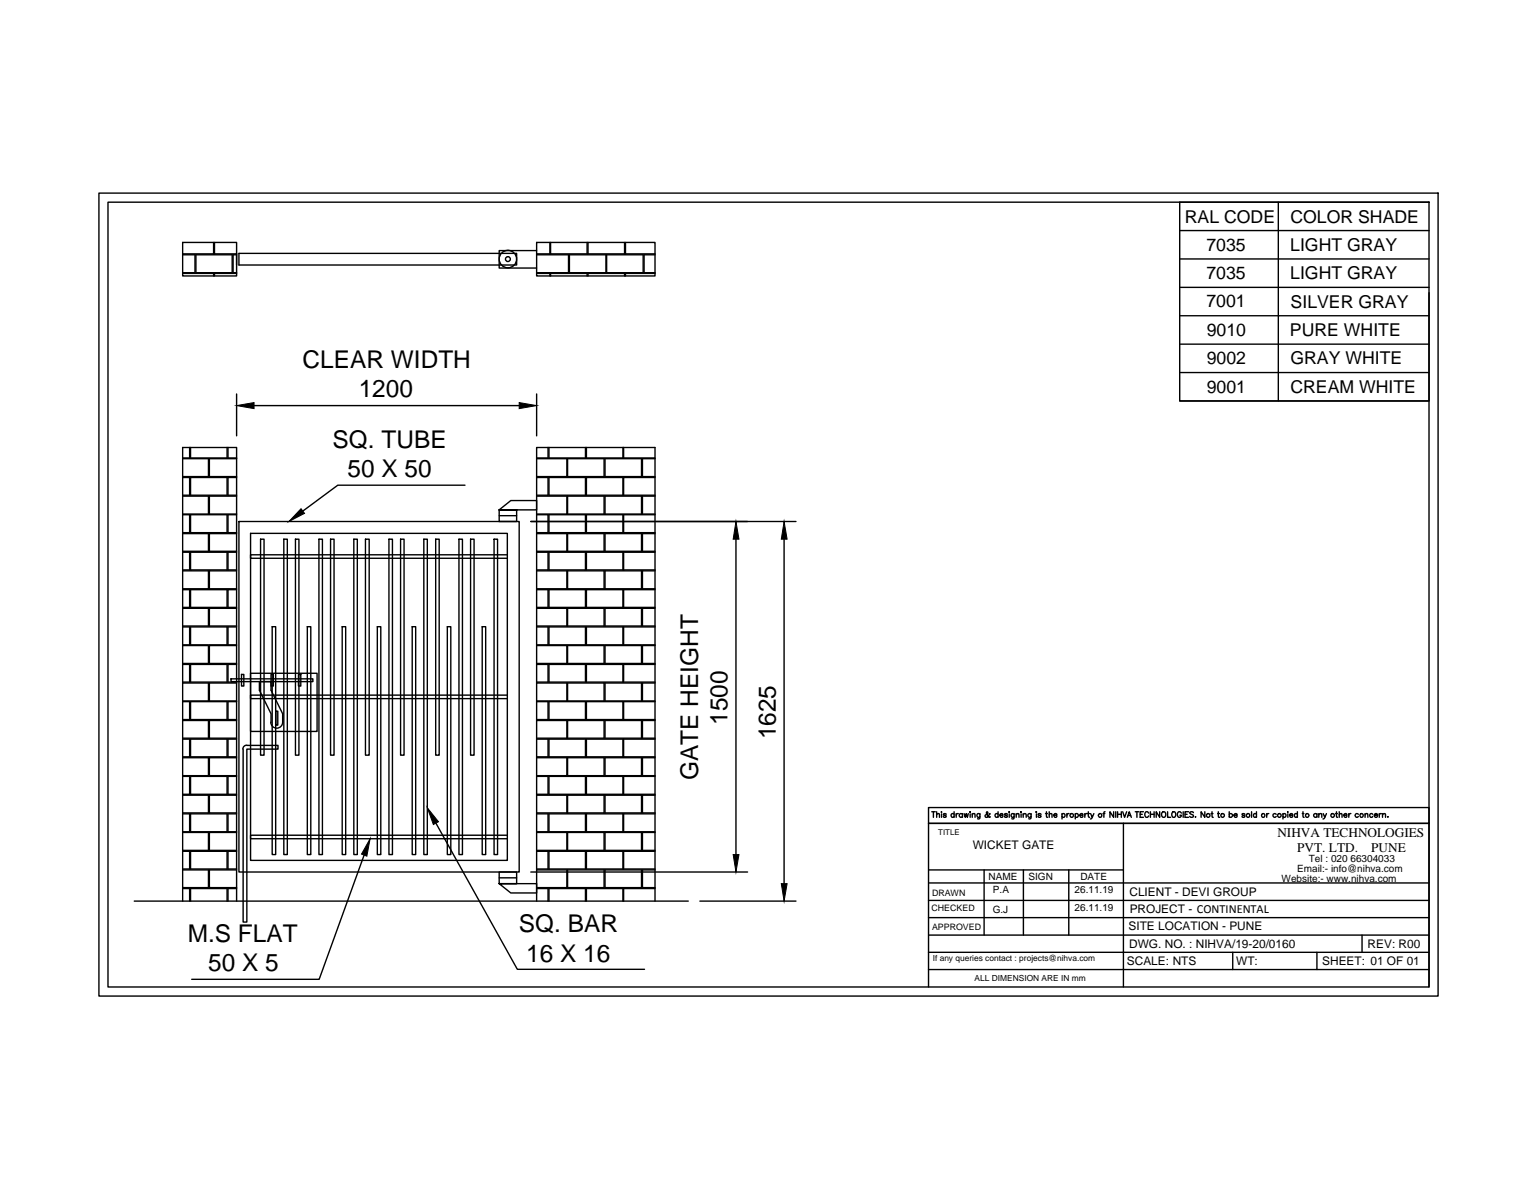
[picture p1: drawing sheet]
<svg xmlns="http://www.w3.org/2000/svg" width="279mm" height="216mm" viewBox="0 0 279 216" stroke-linecap="round" stroke-linejoin="round" font-family="sans-serif">
<!-- layer: 0 -->
<g fill="none" stroke="#000" stroke-width=".25">
<path d="M18 35.1h243.8v146.1h-243.8zM19.7 36.8h240.4v142.7h-240.4zM232.7 36.8v36.1M260.1 36.8h-45.4v36.1h45.4v-19.7M33.2 44.1h9.9v6.1h-9.9zM33.2 46.3h2.3v3.3h-2.3M33.2 49.7h5.7v.5M35.7 46.3h6.6v3.3h-6.6zM38.9 44.1v2.1h-5.7M39 44.1v2.1h4.1M43.1 46.1v2.1M43.1 46.3h-.7v3.3h.7"/>
<path d="M43.1 49.7h-4.1v.5M43.5 46.1h50.5v2.1h-50.5zM97.7 44.1h21.5v6.1h-21.5zM97.7 45.6h-6.8v3.2h6.8M97.7 46.3h5.8v3.3h-5.8M97.7 49.7h2.4v.5M100.1 44.1v2.1h-2.4M100.2 50.2v-.5h6.7v.5M100.2 44.1v2.1h6.7v-2.1M103.6 46.3h6.7v3.3h-6.7zM107 50.2v-.5h6.7v.5M107 44.1v2.1h6.7v-2.1"/>
<path d="M110.4 46.3h6.7v3.3h-6.7zM113.8 44.1v2.1h5.4M119.2 46.3h-2v3.3h2M119.2 49.7h-5.4v.5M214.7 57.4h45.4M214.7 47.1h45.4M214.7 41.9h45.4M214.7 52.3h45.4M43.1 71.7v7.6M46.2 73.8h48.3M97.7 71.7v7.6M214.7 72.9h45.4"/>
<path d="M214.7 67.8h45.4M214.7 62.6h45.4M33.2 83.4h4.7v3.3h-4.7M33.2 86.9h1.3v3.2h-1.3M33.2 90.2h4.7v3.3h-4.7M33.2 93.6h1.3v3.3h-1.3M33.2 97.1h4.7v3.2h-4.7M34.5 81.4v1.9h-1.3M34.7 86.9h6.6v3.2h-6.6zM34.7 93.6h6.6v3.3h-6.6zM34.7 81.4v1.9h6.6v-1.9M41.5 81.4v1.9h1.6"/>
<path d="M43.1 83.4h-5v3.3h5M43.1 86.9h-1.6v3.2h1.6M43.1 90.2h-5v3.3h5M43.1 93.6h-1.6v3.3h1.6M43.1 97.1h-5v3.2h5M43.5 94.9h51v63.7h-51zM45.6 97h46.7v59.5h-46.7zM84.6 88.3h-23.1l-6.4 4.6M90.9 92.7v2.2h3.1v-2.2h-3.1l2.1-1.7h4.7v1.7zM90.9 93.8h3.1M96.6 94.9h48.3M97.7 83.4h5.5v3.3h-5.5"/>
<path d="M97.7 86.9h2.1v3.2h-2.1M97.7 90.2h5.5v3.3h-5.5M97.7 93.6h2.1v3.3h-2.1M97.7 97.1h5.5v3.2h-5.5M99.8 81.4v1.9h-2.1M99.9 86.9h6.7v3.2h-6.7zM99.9 93.6h6.7v3.3h-6.7zM99.9 81.4v1.9h6.7v-1.9M103.3 83.4h6.7v3.3h-6.7zM103.3 90.2h6.7v3.3h-6.7zM103.3 97.1h6.7v3.2h-6.7zM106.7 86.9h6.7v3.2h-6.7z"/>
<path d="M106.7 93.6h6.7v3.3h-6.7zM106.7 81.4v1.9h6.7v-1.9M110.1 83.4h6.7v3.3h-6.7zM110.1 90.2h6.7v3.3h-6.7zM110.1 97.1h6.7v3.2h-6.7zM113.5 81.4v1.9h5.7M119.2 83.4h-2.3v3.3h2.3M119.2 86.9h-5.7v3.2h5.7M119.2 90.2h-2.3v3.3h2.3M119.2 93.6h-5.7v3.3h5.7M119.2 97.1h-2.3v3.2h2.3M134 98.1v57.3"/>
<path d="M142.7 98.1v62.6M33.2 100.4h1.3v3.3h-1.3M33.2 103.8h4.7v3.3h-4.7M33.2 107.3h1.3v3.2h-1.3M33.2 110.6h4.7v3.3h-4.7M33.2 114h1.3v3.3h-1.3M33.2 117.4h4.7v3.3h-4.7M34.7 100.4h6.6v3.3h-6.6zM34.7 107.3h6.6v3.2h-6.6zM34.7 114h6.6v3.3h-6.6zM43.1 100.4h-1.6v3.3h1.6M43.1 103.8h-5v3.3h5"/>
<path d="M43.1 107.3h-1.6v3.2h1.6M43.1 110.6h-5v3.3h5M43.1 114h-1.6v3.3h1.6M43.1 117.4h-5v3.3h5M97.7 100.4h2.1v3.3h-2.1M97.7 103.8h5.5v3.3h-5.5M97.7 107.3h2.1v3.2h-2.1M97.7 110.6h5.5v3.3h-5.5M97.7 114h2.1v3.3h-2.1M97.7 117.4h5.5v3.3h-5.5M99.9 100.4h6.7v3.3h-6.7zM99.9 107.3h6.7v3.2h-6.7z"/>
<path d="M99.9 114h6.7v3.3h-6.7zM103.3 103.8h6.7v3.3h-6.7zM103.3 110.6h6.7v3.3h-6.7zM103.3 117.4h6.7v3.3h-6.7zM106.7 100.4h6.7v3.3h-6.7zM106.7 107.3h6.7v3.2h-6.7zM106.7 114h6.7v3.3h-6.7zM110.1 103.8h6.7v3.3h-6.7zM110.1 110.6h6.7v3.3h-6.7zM110.1 117.4h6.7v3.3h-6.7zM119.2 100.4h-5.7v3.3h5.7M119.2 103.8h-2.3v3.3h2.3"/>
<path d="M119.2 107.3h-5.7v3.2h5.7M119.2 110.6h-2.3v3.3h2.3M119.2 114h-5.7v3.3h5.7M119.2 117.4h-2.3v3.3h2.3M33.2 120.8h1.3v3.3h-1.3M33.2 124.2h4.7v3.3h-4.7M33.2 127.6h1.3v3.3h-1.3M33.2 131h4.7v3.3h-4.7M33.2 134.4h1.3v3.3h-1.3M33.2 137.8h4.7v3.3h-4.7M34.7 120.8h6.6v3.3h-6.6zM34.7 127.6h6.6v3.3h-6.6z"/>
<path d="M34.7 134.4h6.6v3.3h-6.6zM42.1 123.5h14.9v.5h-14.9zM43.1 120.8h-1.6v3.3h1.6M43.1 124.2h-5v3.3h5M43.1 127.6h-1.6v3.3h1.6M43.1 131h-5v3.3h5M43.1 134.4h-1.6v3.3h1.6M43.1 137.8h-5v3.3h5M44 122.7h.4v2.1h-.4zM44.4 135.7l.5-.2 5.7 .1v.7h-5.7v31.4h-.6l-.1-31.5zM45.6 122.5h12.1v10.5h-12.1zM49.3 131.4a1.08 1.08 0 0 0 1.1 1 1.08 1.08 0 0 0 1-1v-1.6l-2.1-4.3v-1.5h-2.1v1.5l2.1 4.3v1.6"/>
<path d="M49.3 122.7h.5v2.1h-.5zM50.2 129.4h.4v2.5h-.4zM54.3 122.7h.5v2.1h-.5zM97.7 120.8h2.1v3.3h-2.1M97.7 124.2h5.5v3.3h-5.5M97.7 127.6h2.1v3.3h-2.1M97.7 131h5.5v3.3h-5.5M97.7 134.4h2.1v3.3h-2.1M97.7 137.8h5.5v3.3h-5.5M99.9 120.8h6.7v3.3h-6.7zM99.9 127.6h6.7v3.3h-6.7zM99.9 134.4h6.7v3.3h-6.7z"/>
<path d="M103.3 124.2h6.7v3.3h-6.7zM103.3 131h6.7v3.3h-6.7zM103.3 137.8h6.7v3.3h-6.7zM106.7 120.8h6.7v3.3h-6.7zM106.7 127.6h6.7v3.3h-6.7zM106.7 134.4h6.7v3.3h-6.7zM110.1 124.2h6.7v3.3h-6.7zM110.1 131h6.7v3.3h-6.7zM110.1 137.8h6.7v3.3h-6.7zM119.2 120.8h-5.7v3.3h5.7M119.2 124.2h-2.3v3.3h2.3M119.2 127.6h-5.7v3.3h5.7"/>
<path d="M119.2 131h-2.3v3.3h2.3M119.2 134.4h-5.7v3.3h5.7M119.2 137.8h-2.3v3.3h2.3M33.2 141.2h1.3v3.3h-1.3M33.2 144.6h4.7v3.3h-4.7M33.2 148h1.3v3.3h-1.3M33.2 151.4h4.7v3.3h-4.7M33.2 154.8h1.3v3.3h-1.3M33.2 158.2h4.7v3.2h-4.7M34.7 141.2h6.6v3.3h-6.6zM34.7 148h6.6v3.3h-6.6zM34.7 154.8h6.6v3.3h-6.6z"/>
<path d="M43.1 141.2h-1.6v3.3h1.6M43.1 144.6h-5v3.3h5M43.1 148h-1.6v3.3h1.6M43.1 151.4h-5v3.3h5M43.1 154.8h-1.6v3.3h1.6M43.1 158.2h-5v3.2h5M66.3 155.6l-8.2 22.5h-23.2M79.3 149.7l14.9 26.6h23.1M90.9 158.6v2.1h6.8v1.7h-4.7l-2.1-1.7h3.1v-2.1zM90.9 159.7h3.1M96.6 158.6h39.5M97.7 141.2h2.1v3.3h-2.1"/>
<path d="M97.7 144.6h5.5v3.3h-5.5M97.7 148h2.1v3.3h-2.1M97.7 151.4h5.5v3.3h-5.5M97.7 154.8h2.1v3.3h-2.1M97.7 158.2h5.5v3.2h-5.5M99.9 141.2h6.7v3.3h-6.7zM99.9 148h6.7v3.3h-6.7zM99.9 154.8h6.7v3.3h-6.7zM103.3 144.6h6.7v3.3h-6.7zM103.3 151.4h6.7v3.3h-6.7zM103.3 158.2h6.7v3.2h-6.7zM106.7 141.2h6.7v3.3h-6.7z"/>
<path d="M106.7 148h6.7v3.3h-6.7zM106.7 154.8h6.7v3.3h-6.7zM110.1 144.6h6.7v3.3h-6.7zM110.1 151.4h6.7v3.3h-6.7zM110.1 158.2h6.7v3.2h-6.7zM119.2 141.2h-5.7v3.3h5.7M119.2 144.6h-2.3v3.3h2.3M119.2 148h-5.7v3.3h5.7M119.2 151.4h-2.3v3.3h2.3M119.2 154.8h-5.7v3.3h5.7M119.2 158.2h-2.3v3.2h2.3M169 158.2h35.5"/>
<path d="M169.6 147.6h.6M169.9 147.6v1.1M170.5 148.2l.2-.2h.3v.7M170.5 147.6v1.1M171.3 147.7l.1 .1zM171.4 148v.7M172.2 148.1l-.2-.1-.3 .1 .1 .1 .4 .2v.2l-.3 .1-.2-.2M173.7 148.1a.31 .31 0 0 0-.5 0 .31 .31 0 0 0 0 .4 .31 .31 0 0 0 .5 0M173.7 147.6v1.1M174 148v.7M174.4 148h-.2l-.2 .3M175.2 148.1a.33 .33 0 0 0-.5 0 .33 .33 0 0 0 0 .4 .33 .33 0 0 0 .5 0"/>
<path d="M175.2 148v.7M175.5 148l.2 .7 .2-.7 .2 .7 .1-.7M176.6 147.6v.2zM176.6 148v.7M177 148.2l.2-.2h.2l.1 .7M177 148v.7M178.4 148l-.1 .9h-.4M178.4 148.1a.31 .31 0 0 0-.5 0 .31 .31 0 0 0 0 .4 .31 .31 0 0 0 .5 0M179.1 158.2v11.9M180.2 148.1l-.1-.1a.71 .71 0 0 1-.7 .6l-.1-.3 .5-.4v-.2h-.2a.93 .93 0 0 0 .6 1v-.2M181.7 148.1a.31 .31 0 0 0-.5 0 .31 .31 0 0 0 0 .4 .31 .31 0 0 0 .5 0M181.7 147.6v1.1"/>
<path d="M182 148.3h.6l-.1-.2a.31 .31 0 0 0-.4 0 .31 .31 0 0 0 0 .4 .31 .31 0 0 0 .5 0M183.4 148.1l-.2-.1-.3 .1v.1l.4 .2v.2h-.4v-.1M183.7 147.6v.2zM183.7 148v.7M184.6 148l-.1 .9h-.3M184.6 148.1a.31 .31 0 0 0-.5 0 .31 .31 0 0 0 0 .4 .31 .31 0 0 0 .5 0M185 148.2l.2-.2h.2l.1 .7M185 148v.7M185.9 147.6v.2zM185.9 148v.7M186.2 148.2l.3-.2h.2l.1 .7M186.2 148v.7"/>
<path d="M186.3 158.2v11.9M187.7 148l-.1 .9h-.3M187.7 148.1a.33 .33 0 0 0-.5 0 .33 .33 0 0 0 0 .4 .33 .33 0 0 0 .5 0M188.6 147.7h.1zM188.7 148v.7M189.5 148.1l-.2-.1-.4 .1 .6 .3-.1 .2h-.4l-.1-.1M190.3 148h.3M190.5 147.6v.8l.2 .3M191 148.2l.2-.2h.2l.1 .7M191 147.6v1.1M191.8 148.3h.6l-.1-.2a.31 .31 0 0 0-.4 0 .31 .31 0 0 0 0 .4 .31 .31 0 0 0 .5 0M193.3 148.1a.31 .31 0 0 1 .5 0 .31 .31 0 0 1 0 .4 .31 .31 0 0 1-.5 0"/>
<path d="M193.3 148v1M194.2 148v.7M194.5 158.2v11.9M194.6 148h-.3l-.1 .3M195.7 148.1a.31 .31 0 0 1 .5 0 .31 .31 0 0 1 0 .4 .31 .31 0 0 1-.5 0M195.7 148v1M196.6 148.3h.5v-.2a.31 .31 0 0 0-.5 0 .31 .31 0 0 0 .1 .4 .31 .31 0 0 0 .4 0M197.5 148v.7M197.8 148h-.2l-.1 .3M198 148h.3M198.1 147.6v.8l.2 .3M198.5 148l.3 .7 .3-.7"/>
<path d="M198.8 148.7l-.3 .3M200.8 148h.3M201.1 147.6l-.2 .3v.8M202.7 147.6v1.1l-.7-1.1v1.1M203.1 147.6v1.1M203.4 147.6v1.1M203.4 148.1h.7M204.1 147.6v1.1M204.4 147.6l.3 1.1 .4-1.1M204.5 149.8v29.7M205.2 148.7l.3-1.1 .4 1.1M205.3 148.3h.5"/>
<path d="M206.6 147.6h.7M206.9 147.6v1.1M207.5 148.1h.4M208.1 147.6h-.6v1.1h.6M209.1 147.9a.37 .37 0 0 0-.4-.3 .37 .37 0 0 0-.3 .4v.3a.37 .37 0 0 0 .3 .4 .37 .37 0 0 0 .4-.3M209.4 148.1h.7M209.4 147.6v1.1M210.1 147.6v1.1M211.1 147.6v1.1l-.6-1.1v1.1M211.5 147.8l.1-.1a.47 .47 0 0 1 .6 .5 .47 .47 0 0 1-.6 .4l-.2-.3zM212.5 147.6v1.1h.6M213.5 147.7a.47 .47 0 0 1 .5 .5 .47 .47 0 0 1-.5 .4l-.2-.3z"/>
<path d="M215 147.9a.37 .37 0 0 0-.4-.3 .37 .37 0 0 0-.3 .4v.3a.36 .36 0 0 0 .4 .4 .36 .36 0 0 0 .3-.4h-.2M215.4 147.6v1.1M215.7 148.1h.4M216.3 147.6h-.6v1.1h.6M217.2 147.8l-.2-.2-.5 .2 .2 .2 .5 .3-.1 .3-.3 .1-.3-.2M217.6 148.5v.2zM219.3 147.6v1.1l-.7-1.1v1.1M220.4 148h.4M220.6 147.6v.8l.2 .3M221.6 148h.4M221.8 147.6v1l.2 .1M223.7 148.1a.33 .33 0 0 1 .5 0 .33 .33 0 0 1 0 .4 .33 .33 0 0 1-.5 0"/>
<path d="M223.7 147.6v1.1M224.6 148.3h.6l-.1-.2a.34 .34 0 0 0-.5 .2 .34 .34 0 0 0 .5 .3l.1-.1M226.6 148.1l-.2-.1-.3 .1v.1l.4 .2v.2l-.3 .1-.1-.2M227.8 147.6v1.1M228.7 148.1a.31 .31 0 0 0-.5 0 .31 .31 0 0 0 0 .4 .31 .31 0 0 0 .5 0M228.7 147.6v1.1M230.6 148v.7M230.9 148h-.2l-.1 .3M232.3 148.1a.33 .33 0 0 0-.5 0 .33 .33 0 0 0 0 .4 .33 .33 0 0 0 .5 0M233.5 148.1a.31 .31 0 0 1 .5 0 .31 .31 0 0 1 0 .4 .31 .31 0 0 1-.5 0M233.5 148v1M234.4 147.6v.2z"/>
<path d="M234.4 148v.7M234.8 148.3h.5v-.2a.31 .31 0 0 0-.5 0 .31 .31 0 0 0 .1 .4 .31 .31 0 0 0 .4 0M236.1 148.1a.31 .31 0 0 0-.4 0 .31 .31 0 0 0 0 .4 .31 .31 0 0 0 .4 0M236.1 147.6v1.1M237 148h.3M237.2 147.6v.8l.2 .3M239.7 148.1a.33 .33 0 0 0-.5 0 .33 .33 0 0 0 0 .4 .33 .33 0 0 0 .5 0M239.7 148v.7M240 148.2l.3-.2h.3v.7M240 148v.7M240.8 148l.3 .7 .3-.7M241.1 148.7l-.3 .3"/>
<path d="M243.1 148h.3M243.3 147.6v.8l.2 .3M243.8 148.2l.1-.2h.3l.1 .7M243.8 147.6v1.1M244.6 148.3h.6l-.1-.2a.31 .31 0 0 0-.4 0 .31 .31 0 0 0 0 .4 .31 .31 0 0 0 .5 0M245.5 148v.7M245.9 148h-.3l-.1 .3M247.2 148.1a.34 .34 0 0 0-.4 0 .34 .34 0 0 0-.1 .4 .34 .34 0 0 0 .5 .1v-.1M248.5 148.2l.2-.2h.2l.1 .7M248.5 148v.7M249.9 148.1a.31 .31 0 0 0-.5 0 .31 .31 0 0 0 0 .4 .31 .31 0 0 0 .5 0M250.2 148.3h.5v-.2a.31 .31 0 0 0-.5 0 .31 .31 0 0 0 .1 .4 .31 .31 0 0 0 .4 0"/>
<path d="M251.1 148v.7M251.4 148h-.2l-.1 .3M251.6 148.2l.3-.2h.3v.7M251.6 148v.7M252.6 148.5v.2zM24.4 163.9h100.9M33.2 163.9v-82.5h9.9v82.5M33.2 161.6h1.3v2.3M34.7 163.9v-2.3h6.6v2.3M43.1 161.6h-1.6v2.3M97.7 163.9v-82.5h21.5v82.5M97.7 161.6h2.1v2.3"/>
<path d="M99.9 163.9v-2.3h6.7v2.3M106.7 163.9v-2.3h6.7v2.3M119.2 161.6h-5.7v2.3M127.4 163.9h17.5M169 179.5v-29.7h91.1h-91.1v-2.9h91.1v32.6M169 170.1h91.1M169 166.9h91.1M169 163.8h91.1M169 160.6h91.1M169 173.2h91.1M169 176.3h91.1M224.4 173.2v3.1"/>
<path d="M239.7 173.2v3.1M247.9 170.1v3.1"/>
<circle cx="92.4" cy="47.1" r="1.59"/>
<circle cx="92.4" cy="47.1" r=".44"/>
<circle cx="195.1" cy="148.3" r=".32"/>
<circle cx="200.3" cy="148.3" r=".32"/>
<circle cx="219.9" cy="148.3" r=".33"/>
<circle cx="222.5" cy="148.3" r=".33"/>
<circle cx="227.2" cy="148.3" r=".32"/>
<circle cx="229.9" cy="148.3" r=".32"/>
<circle cx="232.9" cy="148.3" r=".33"/>
<circle cx="237.9" cy="148.3" r=".32"/>
<circle cx="242.6" cy="148.3" r=".33"/>
<circle cx="247.8" cy="148.3" r=".32"/>
</g>
<!-- layer: A-M.S. -->
<g fill="none" stroke="#000" stroke-width=".25">
<path d="M47.4 98.1h.7v39.3h-.7zM51.7 98.1h.6v57.3h-.6zM53.8 98.1h.6v39.3h-.6zM58.1 98.1h.6v57.3h-.6zM60.2 98.1h.6v39.3h-.6zM64.4 98.1h.6v57.3h-.6zM66.5 98.1h.7v39.3h-.7zM70.8 98.1h.6v57.3h-.6zM72.9 98.1h.6v39.3h-.6zM77.1 98.1h.7v57.3h-.7zM79.3 98.1h.6v39.3h-.6zM83.5 98.1h.7v57.3h-.7z"/>
<path d="M85.7 98.1h.6v39.3h-.6zM89.9 98.1h.7v57.3h-.7zM49.5 114h.7v41.4h-.7zM55.9 114h.7v41.4h-.7zM62.3 114h.6v41.4h-.6zM68.7 114h.6v41.4h-.6zM75 114h.7v41.4h-.7zM81.4 114h.7v41.4h-.7zM87.8 114h.6v41.4h-.6zM92.3 100.9h-46.7v.6h46.7M92.3 126.4h-46.7v.7h46.7M92.3 151.9h-46.7v.7h46.7"/>
</g>
<!-- layer: 0 -->
<path d="M43.1 73.8l3.1-.6v1.1zM94.5 73.2l3.2 .6-3.2 .5zM54.8 92.5l.6 .9-2.8 1.5zM134 94.9l.5 3.2h-1.1zM142.7 94.9l.6 3.2h-1.1zM67.4 152.6l-.6 3.1-1-.4zM77.8 146.9l2 2.6-.9 .5zM133.4 155.4h1.1l-.5 3.2zM142.2 160.7h1.1l-.6 3.2z" fill="#000" stroke="#000" stroke-width=".18"/>
<g font-size="4.4">
<text x="55.1" y="66.9">CLEAR WIDTH</text>
<text x="65.3" y="72.2">1200</text>
<text x="60.6" y="81.5">SQ. TUBE</text>
<text x="63.3" y="86.8">50 X 50</text>
<text x="132.4" y="131.8" transform="rotate(-90 132.4 131.8)">1500</text>
<text x="141.2" y="134.5" transform="rotate(-90 141.2 134.5)">1625</text>
<text x="127.1" y="141.9" transform="rotate(-90 127.1 141.9)">GATE HEIGHT</text>
<text x="34.2" y="171.4">M.S FLAT</text>
<text x="94.5" y="169.6">SQ. BAR</text>
<text x="37.9" y="176.7">50 X 5</text>
<text x="95.8" y="174.9">16 X 16</text>
</g>
<g font-size="3.2">
<text x="215.7" y="40.5">RAL CODE</text>
<text x="234.9" y="40.5">COLOR SHADE</text>
<text x="219.6" y="45.6">7035</text>
<text x="234.8" y="45.6">LIGHT GRAY</text>
<text x="219.6" y="50.7">7035</text>
<text x="234.8" y="50.8">LIGHT GRAY</text>
<text x="219.6" y="55.9">7001</text>
<text x="234.9" y="56">SILVER GRAY</text>
<text x="219.6" y="61.1">9010</text>
<text x="234.8" y="61.1">PURE WHITE</text>
<text x="219.6" y="71.4">9001</text>
<text x="219.6" y="66.2">9002</text>
<text x="234.9" y="71.4">CREAM WHITE</text>
<text x="234.9" y="66.3">GRAY WHITE</text>
</g>
<g font-size="2.4">
<text x="232.5" y="152.3">NIHVA TECHNOLOGIES</text>
<text x="236.1" y="155.1">PVT. LTD.</text>
<text x="249.6" y="155.1">PUNE</text>
</g>
<g font-size="2.2">
<text x="177.1" y="154.4">WICKET GATE</text>
<text x="205.6" y="163">CLIENT - DEVI GROUP</text>
<text x="205.6" y="166.1">PROJECT - CONTINENTAL</text>
<text x="205.4" y="169.2">SITE LOCATION - PUNE</text>
<text x="205.5" y="172.4">DWG. NO. : NIHVA/19-20/0160</text>
<text x="248.9" y="172.4">REV: R00</text>
<text x="205.1" y="175.5">SCALE: NTS</text>
<text x="225" y="175.5">WT:</text>
<text x="240.7" y="175.5">SHEET: 01 OF 01</text>
</g>
<g font-size="1.8">
<text x="179.9" y="160.1">NAME</text>
<text x="187.2" y="160.1">SIGN</text>
<text x="196.7" y="160.1">DATE</text>
<text x="233.3" y="160.4">Website:- www.nihva.com</text>
<text x="236.1" y="158.7">Email:- info@nihva.com</text>
<text x="238.2" y="156.9">Tel : 020 66304033</text>
<text x="180.7" y="166">G.J</text>
<text x="180.7" y="162.5">P.A</text>
<text x="195.6" y="162.5">26.11.19</text>
<text x="195.6" y="165.7">26.11.19</text>
</g>
<g font-size="1.6">
<text x="169.6" y="165.6">CHECKED</text>
<text x="169.6" y="162.9">DRAWN</text>
<text x="169.6" y="169.1">APPROVED</text>
</g>
<g font-size="1.5">
<text x="169.8" y="174.8">If any queries contact : projects@nihva.com</text>
<text x="177.4" y="178.4">ALL DIMENSION ARE IN mm</text>
</g>
<text font-size="1.4" x="170.8" y="151.9">TITLE</text>
</svg>
